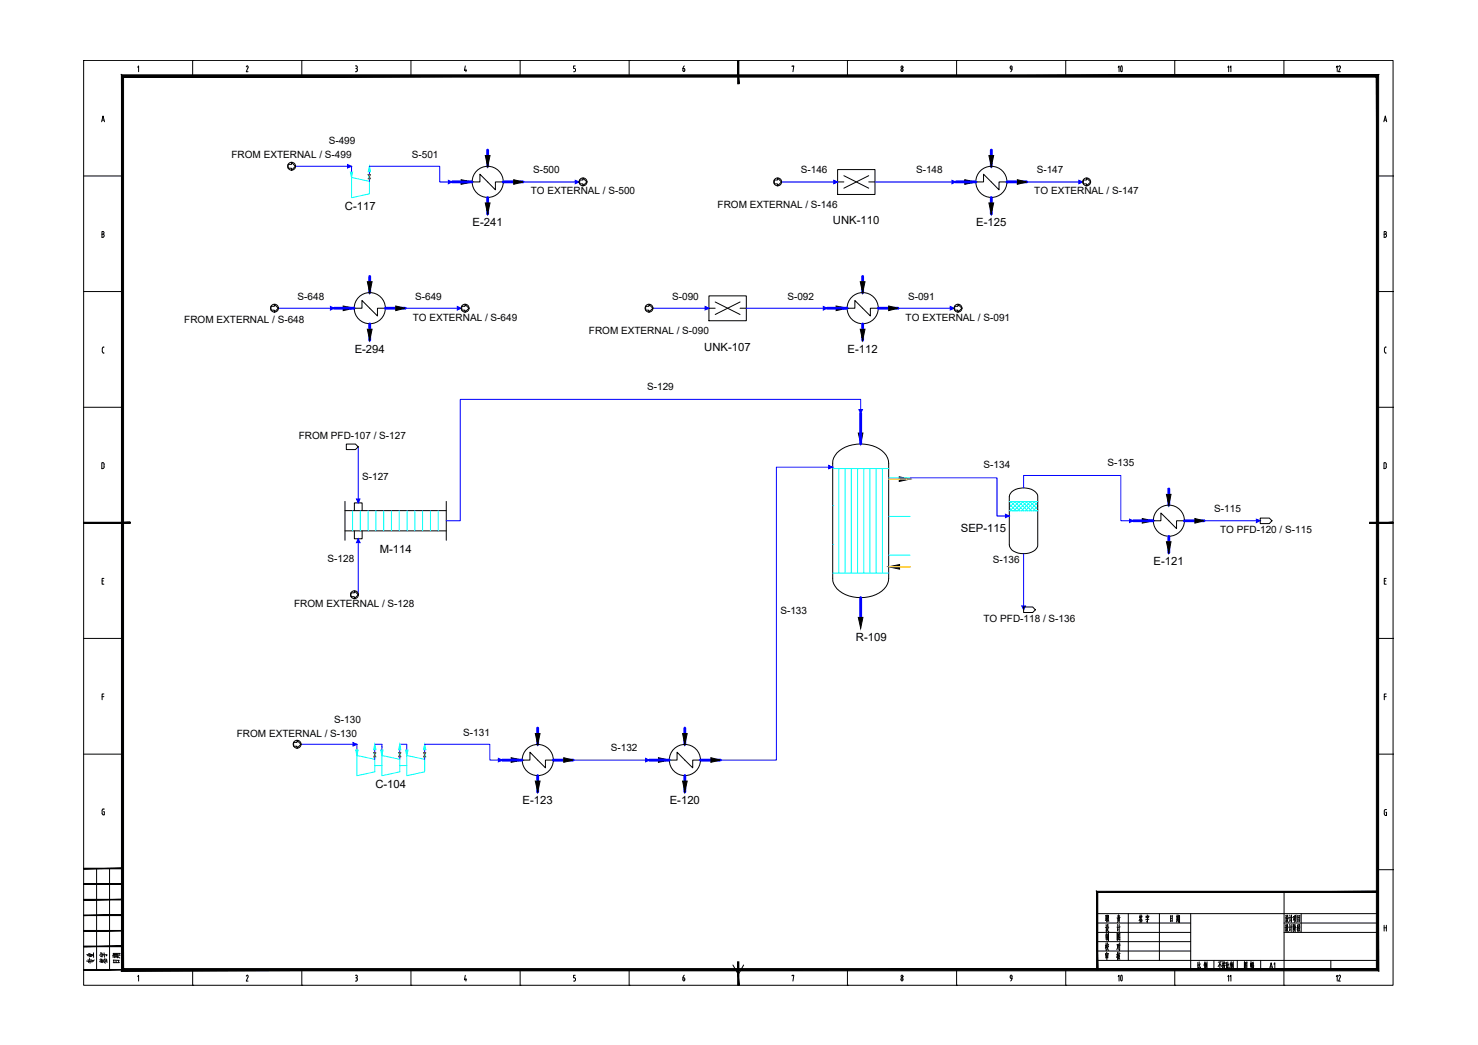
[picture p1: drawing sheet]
<svg xmlns="http://www.w3.org/2000/svg" width="420mm" height="297mm" viewBox="0 0 420 297" stroke-linecap="round" stroke-linejoin="round" font-family="sans-serif">
<g fill="none" stroke="#000" stroke-width=".28">
<path d="M23.8 17.2h372.2v262.9h-372.2zM39.1 19.1l.3-.4v1.7M54.8 17.2h.1M54.8 17.2v4.4M70 19l.3-.3 .2 .2-.5 1.5h.5M85.8 17.2h.1M85.8 17.2v4.4M101 18.7h.3M101.2 19.5h.1M101.3 18.7l.3 .4-.3 .4 .2 .1v.4M101.6 20l-.3 .3M116.8 17.2h.1"/>
<path d="M116.8 17.2v4.4M132.3 18.7l-.3 1.3h.7M132.4 19.7v.7M147.9 17.2h.1M147.9 17.2v4.4M163.5 18.7h-.4v.8h.4l.1 .5M163.6 20l-.3 .3M178.8 17.2h.1M178.8 17.2v4.4M194.1 20l.3 .3 .3-.3M194.1 19.5h.3M194.1 19.5v.5"/>
<path d="M194.4 19.5l.3 .2-.1 .3M194.5 18.7l-.3 .8M209.9 17.2h.1M225.2 18.9v-.2h.5l-.3 1.7M240.9 17.2h.1M240.9 17.2v4.4M256.1 20l.3 .3 .3-.3M256.7 19.8v.2M256.7 19.8l-.3-.3-.3 .5M271.9 17.2h.1M271.9 17.2v4.4M287.4 19.7h.3"/>
<path d="M287.7 19.1l-.1 .8-.3 .5M287.7 19.1l-.1-.3a.43 .43 0 0 0-.4 .3 .43 .43 0 0 0 .3 .5M303 17.2h.1M303 17.2v4.4M334 17.2h.1M334 17.2v4.4M365 17.2h.1M365 17.2v4.4M28.9 34.6l.4-1.6 .4 1.6M29 34.1h.6M101 20.4h.3M163.1 20.4h.2"/>
<path d="M393.4 34.6l.4-1.6 .4 1.6M393.5 34.1h.6M23.8 50h11M391.6 50h4.4M396 50h.1M29 65.8l.5 .2v.4l-.2 .1 .3 .5-.1 .4-.5 .1zM29 66.6h.3M393.5 66.6h.3M393.8 65.8h-.3v1.7h.3M393.8 65.8l.3 .4-.3 .3 .4 .5-.4 .4M23.8 82.9h11M29.1 99.1v.8"/>
<path d="M29.1 99.9l.1 .4 .4 .1M29.6 98.7h-.4l-.1 .4M391.6 82.9h4.4M394.1 98.7h-.4l-.1 .4v1l.5 .3M396 82.9h.1M23.8 115.8h11M391.6 115.8h4.4M396 115.8h.1M29.2 131.5h-.3v1.7h.3M29.3 131.5l.3 .5M29.6 132v.7M29.6 132.7l-.3 .5"/>
<path d="M394.1 132l-.2-.4-.5-.1v1.7l.7-.3v-.9M396 148.6h.1M29 165.1h.4M29.5 164.4h-.5v1.7h.5M393.5 165.1h.4M394.1 164.4h-.6v1.7h.6M23.8 181.5h11M29 198h.5M29.5 197.3h-.5v1.6M391.6 181.5h4.4M393.5 198h.6M394.1 197.3h-.6v1.6"/>
<path d="M396 181.5h.1M23.8 214.4h11M391.6 214.4h4.4M396 214.4h.1M29.3 230h.4M29.3 229.9l-.2 .3-.1 1M29.4 230.7h.3v.9l-.5-.1-.2-.4M393.8 230.1h.4M393.8 230.1l-.3 .5 .1 .9 .2 .3M393.9 230.9h.3v.9h-.4M27.5 246.9v28.8M31.1 246.9v28.8"/>
<path d="M311.9 259.7h79.7M320.7 259.7v13.3M329.6 259.7v13.3M338.5 259.7v16M365 253.5v26.6M369.9 259.7v5.3M391.6 247.2h4.4M396 247.2h.1M39.1 277.6l.3-.4v1.7M54.8 275.7v4.4M70.3 277.2l.2 .2v.3M70.3 277.2l-.3 .3"/>
<path d="M70.5 277.8l-.5 1.1h.5M85.8 275.7v4.4M101 277.2h.3M101 278.9h.3M101.2 277.9h.1M101.3 277.2l.3 .3-.3 .4M101.3 277.9l.2 .2v.4M101.6 278.5l-.3 .3M116.8 275.7v4.4M132.3 277.2l-.3 1.3h.7M132.4 278.1v.8M147.9 275.7v4.4"/>
<path d="M163.1 278.9h.2M163.5 277.2h-.4v.7l.4 .1 .1 .5M163.6 278.5l-.3 .3M178.8 275.7v4.4M194.1 278.5l.3 .3 .3-.3M194.1 277.9v.6M194.1 277.9h.3M194.4 277.9l.3 .3-.1 .3M194.5 277.2l-.3 .7M208.4 274.3l1.5 2.7 1.5-2.7M225.2 277.4v-.2h.5l-.3 1.7M240.9 275.7v4.4"/>
<path d="M256.1 278.5l.3 .3 .3-.3M256.7 278.3v.2M256.7 278.3l-.3-.4-.3 .6M271.9 275.7v4.4M287.2 277.5l.3-.3 .2 .3M287.2 277.8l.3 .3M287.2 277.6v.2M287.7 278.1l-.4 .7M287.7 277.6v.5h-.3M303 275.7v4.4M311.9 273h79.7M311.9 262.4h26.6"/>
<path d="M311.9 265h26.6M311.9 267.7h26.6M311.9 270.3h26.6M324 261.6l.1 .3M324.1 260l-.2 .9M324.1 260.5l.1 .3M324.2 261.5l.1 .4M324.3 260.8l.5 .8M324.3 260.7l-.5 1M324.3 260.4l-.3 .1M324.4 261.3l-.4 .1M324.5 260.1l-.2 .6"/>
<path d="M324.5 261.5l-.1 .6M324.5 260.5l.1 .3M324.6 262l-.6 .2M324.7 260.4l-.3 .1M325.8 260.5l.8-.1-.1 .4M325.8 260.4v.4M326.1 260l.1 .4M326.2 261v1.2l-.2-.3M326.3 260.8h-.4M326.4 260.7l-.2 .4M326.6 261.3l-.9 .1M332.8 260.3v1.7"/>
<path d="M333.1 261l-.3 .1M333.2 260.3l-.4 .2M333.2 261.7l-.4 .1M333.3 260.3l-.1 1.6M334 275.7v4.4M334.6 260.1v1.3M334.6 261.6l-.2 .5M334.8 261.6l.1 .3M334.8 260.8h-.2M334.8 261.1h-.2M334.9 260l-.1 1.4M335 260.4l-.5 .1"/>
<path d="M335 261.4l-.6 .1M335.1 260.2l-.1 2M335.3 260.8h-.2M335.3 261.2l-.2 .1M335.3 260.2v2l-.1-.2M335.3 260.3h-.2M340.5 273.5v1.7M340.8 274.2l-.3 .2M340.8 274.9l-.4 .5M340.9 273.4v1.8l.2 .2h.2v-.5M341.2 274l-.3 .6M342.5 273.8v1.7"/>
<path d="M342.5 273.4l-.2 1M342.6 274.4l.1 .3M342.7 273.7l-.2 .9M342.8 274.1l-.2 1.2M342.8 274.1l-.2 .1M342.9 273.7l-.3 .1M343 273.9v1M343.1 273.4v2l-.1-.2M345.1 273v2.7M346.8 273.9v1.5M346.9 273.4l-.6 1.4M346.9 274.1l.3 .6"/>
<path d="M347.2 273.4l-.9 .1M347.6 273.3v2.1l-.1-.2M347.7 274.3l-.3 .3M347.7 273.9l-.3 .1M347.8 273.6v.5M348 273.3l.1 .3M348 273.9l-.1 .9 .4 .6M348.1 274.4l-.3 1.1M348.3 273.8h-.5M348.3 273.6l-.1 .4M348.3 274.4l-.5 .1M348.7 273.5v1.7"/>
<path d="M348.9 274.2l-.2 .2M349 274.9l-.4 .5M349 273.4v1.8l.2 .2h.2v-.5M349.4 274l-.4 .6M349.9 273.8v1.7M350 273.3l-.3 1.1M350 274.4l.2 .3M350.2 273.7l-.2 .9M350.3 274.1l-.3 1.2M350.3 274.1h-.2M350.3 273.6l-.3 .2M350.4 273.9v1"/>
<path d="M350.6 273.3v2.1l-.2-.3M351.7 273v2.7M353.8 275.4v-2v2M353.8 275.3h.6M354 274.1l.4 .5M354 274.9l.2 .2M354.1 274.6l.1 .2M354.1 273.7l-.2 .6M354.2 273.9l-.2 .1M354.3 273.8l-.5 .9M354.5 273.4l-.1 2M354.5 273.5l-.7 .1"/>
<path d="M355.5 273.8v.9M355.6 273.3v2.2M355.8 273.8l-.1 .8M355.8 273.9l-.3 .1M355.9 274.4v1.1M356 273.8v.6M356.1 274.5v.9M356.3 274.9h-.3M356.3 275.3l-.4 .1M356.3 273.8h-.3M356.3 273.8v.4M356.3 274.2l-.3 .1"/>
<path d="M356.3 274.5l-.4 .1M356.3 273.5l-.4 .1M356.4 274.4l-.1 1M365 262.4h26.6M365 265h26.6M365.4 262.9l.2 .3M365.5 260.2l.1 .3M365.5 263.6h-.2M365.5 263.4v1.1M365.6 260.9h-.2M365.6 260.8v1M365.7 264.2l-.3 .5"/>
<path d="M365.7 264l.6 .8M365.7 261.5l-.2 .5M365.8 261.1l.4-.1-.6 1.2M365.8 262.8l-.2 1M365.8 260.1l-.1 1M365.8 261.3l.5 .9M366 262.8v.6l.2 .2M366 262.9h-.2M366 260.1l.1 .8h.2M366 260.2l-.2 .1M366 263.7l-.3 .1M366.1 263.7l-.5 1.1"/>
<path d="M366.6 262.8l.1 .4M366.6 260.1l.2 .4M366.7 263.5l-.3 .1M366.7 263.4l-.1 1.1M366.7 260.8l-.2 .1M366.7 260.7v1.2M366.8 264.1l-.2 .5M366.8 261.5l-.2 .4M367.1 262.7v2.1M367.1 260.1v2.1M367.4 263.5l-.6 .1M367.4 260.8l-.6 .1"/>
<path d="M367.6 262.7v2.1M367.8 260.5v.9M367.8 262.8l-.1 1.4v-.2M367.8 262.9h-.2M367.9 260.5h-.2M368 263.6l-.3 1.2M368 260.5v1.1M368 261.3l-.4 .3M368.1 262.9l.4 .8M368.2 262.7l-.4 1M368.2 263.5v1.4M368.2 260.8l-.3 1.4"/>
<path d="M368.2 260.2v.5M368.2 261.6l.3 .5M368.5 260.6l-.5 .1M368.5 260.5l-.1 1.1M368.5 260.1l-.5 .2M368.8 262.9v1.8M368.9 260.2v1.8M369 263.6l-.2 .1M369 263.3l-.2 .1M369 264l-.3 .2M369 262.8l-.2 .3M369.2 264l.4 .7"/>
<path d="M369.2 263.8l.3-.1-.5 1.1M369.3 262.8l-.2 .9M369.4 262.8l.2 .7M369.4 261.2l-.5 .1M369.4 260.8h-.5M369.4 262.9h-.1M369.5 261.7l-.6 .1M369.5 260.3l-.6 .1M369.5 260.2v1.8M378.3 273v2.7M393.5 263v1.7M393.5 263.7h.6"/>
<path d="M394.1 263v1.7M54.8 280.1h.1M85.8 280.1h.1M116.8 280.1h.1M147.9 280.1h.1M178.8 280.1h.1M209.9 280.1h.1M240.9 280.1h.1M271.9 280.1h.1M303 280.1h.1M334 280.1h.1M365 280.1h.1"/>
<circle cx="256.4" cy="19.1" r=".32"/>
<circle cx="256.4" cy="277.5" r=".32"/>
</g>
<g fill="#000" stroke="#000" stroke-width=".28">
<path d="M209.7 17.2l.3 6.6v-6.6zM209.7 17.2l.3 6.6h-.3z"/>
<path d="M34.5 21.3l.6 254v-253.4zM34.5 21.3l.6 254-.6 .7zM35.1 275.3l-.6 .7 356.8-.7zM34.5 276l356.8-.7 .6 .7zM391.3 21.9v253.4l.6 .7zM391.3 21.9l.6-.6v254.7zM35.1 21.9h356.2l.6-.6zM34.5 21.3h357.4l-356.8 .6z"/>
<path d="M23.8 148.4v.4l13.2-.4zM23.8 148.8l13.2-.4v.4z"/>
<path d="M389.4 148.8h6.6v-.4zM389.4 148.4h6.6l-6.6 .4z"/>
<path d="M23.8 255.8h11v-.2zM23.8 255.6h11l-11 .2z"/>
<path d="M23.8 251.4h11v-.2zM23.8 251.2h11l-11 .2z"/>
<path d="M23.8 247h11v-.2zM23.8 246.8h11l-11 .2z"/>
<path d="M312.1 253.7h79.5v-.3zM311.7 253.4h79.9l-79.5 .3zM311.7 253.4l.4 22.3v-22zM311.7 253.4l.4 22.3h-.4z"/>
<path d="M23.8 275.7h11v-.1zM23.8 275.6h11l-11 .1z"/>
<path d="M23.8 269.1h11v-.2zM23.8 268.9h11l-11 .2z"/>
<path d="M23.8 264.7h11v-.2zM23.8 264.5h11l-11 .2z"/>
<path d="M23.8 260.3h11v-.2zM23.8 260.1h11l-11 .2z"/>
<path d="M209.7 273.4v6.7h.3zM209.7 273.4h.3v6.7z"/>
</g>
<g fill="none" stroke="#000" stroke-width=".28">
<path d="M134.2 51.7h2.2v-2.2l4.4 4.5v-2.3h2.2M277.4 51.7h2.2v-2.2l4.4 4.5v-2.3h2.2M100.7 87.6h2.2v-2.2l4.4 4.4v-2.2h2.2M240.8 87.6h2.2v-2.2l4.4 4.4v-2.2h2.3M237.9 128.7a10.1 10.1 0 0 1 13.5 0 4.4 4.4 0 0 1 1.2 3v32.7a6.1 6.1 0 0 1-5.7 5.3 9.4 9.4 0 0 1-9.5-3l-.6-1.5-.1-.8v-32.7a4.1 4.1 0 0 1 1.2-3zM287.6 139.8a5.4 5.4 0 0 1 7.1 .4l.3 1v13.7a3.5 3.5 0 0 1-4 2.5 3.5 3.5 0 0 1-4.1-2.5v-13.7l.1-.5zM98.1 150.9h28.8M98.1 142.5v11.1M98.1 145.1h28.8M100.7 145.1v-2.2h2.2v2.2M100.7 150.9v2.2h2.2v-2.2M126.9 142.5v11.1"/>
<path d="M327.8 148h2.2v-2.2l4.5 4.5v-2.3h2.2M148.4 216.1h2.3v-2.3l4.4 4.5v-2.2h2.2M190.3 216.1h2.2v-2.3l4.4 4.5v-2.2h2.2"/>
<circle cx="138.6" cy="51.7" r="4.4"/>
<circle cx="281.8" cy="51.7" r="4.4"/>
<circle cx="105.1" cy="87.6" r="4.4"/>
<circle cx="245.2" cy="87.6" r="4.4"/>
<circle cx="332.3" cy="148" r="4.4"/>
<circle cx="152.9" cy="216" r="4.4"/>
<circle cx="194.7" cy="216" r="4.4"/>
</g>
<g fill="none" stroke="#0ff" stroke-width=".28">
<path d="M236.7 133.2h15.9M238.4 133.2v29.7M240.2 133.2v29.7M242 133.2v29.7M243.8 133.2v29.7M245.6 133.2v29.7M247.3 133.2v29.7M249.1 133.2v29.7M250.9 133.2v29.7M100.2 145.1v5.8M102.4 145.1v5.8M104.6 145.1v5.8"/>
<path d="M106.9 145.1v5.8M109.1 145.1v5.8M111.3 145.1v5.8M113.5 145.1v5.8M115.7 145.1v5.8M117.9 145.1v5.8M120.1 145.1v5.8M122.4 145.1v5.8M124.6 145.1v5.8M286.9 144.4l.9 .8M286.9 143.3l1.9 1.9M286.9 142.6h8.1"/>
<path d="M286.9 145.2h8.1M287.3 142.6l2.6 2.6M287.6 142.6l-.7 .6M288.4 142.6l2.6 2.6M288.6 142.6l-1.7 1.7M289.5 142.6l2.6 2.6M289.7 142.6l-2.6 2.6M290.6 142.6l2.6 2.6M290.8 142.6l-2.6 2.6M291.7 142.6l2.6 2.6M291.9 142.6l-2.6 2.6M292.8 142.6l2.2 2.2"/>
<path d="M293 142.6l-2.6 2.6M293.9 142.6l1.1 1.1M294.1 142.6l-2.6 2.6M295 142.8l-2.4 2.4M295 143.9l-1.3 1.3M295 144.9l-.2 .3M236.7 162.9h15.9"/>
</g>
<g fill="none" stroke="#00f" stroke-width=".8">
<path d="M128.6 51.7h5.6M138.6 42.7v4.6M138.6 56.2v4.6M143 51.7h5.7M271.7 51.7h5.7M281.8 42.7v4.6M281.8 56.2v4.6M286.2 51.7h5.7M105.1 78.6v4.6M245.2 78.6v4.6M95 87.6h5.7M105.1 92.1v4.6"/>
<path d="M109.5 87.6h5.7M235.1 87.6h5.7M245.2 92.1v4.6M249.7 87.6h5.6M244.7 117.5v8.7M332.3 139v4.6M322.2 148h5.6M332.3 152.5v4.6M336.7 148h5.6M244.7 169.9v5.6M142.8 216.1h5.6M152.9 207v4.6"/>
<path d="M157.3 216.1h5.6M184.6 216.1h5.7M194.7 207v4.6M199.1 216.1h5.7M152.9 220.5v4.6M194.7 220.5v4.6"/>
</g>
<g fill="#000" stroke="#000" stroke-width=".28">
<path d="M131.1 51.1l3.1 .6-3.1 .7zM138 44.2h1.3l-.7 3.1zM146 51.1l2.7 .6-2.7 .7zM274.3 51.1l3.1 .6-3.1 .7zM281.1 44.2h1.4l-.7 3.1zM289.2 51.1l2.7 .6-2.7 .7zM138 57.7h1.3l-.7 3.1zM281.1 57.7h1.4l-.7 3.1zM97.6 87l3.1 .6-3.1 .7zM104.4 80.1h1.4l-.7 3.1zM104.4 93.6h1.4l-.7 3.1zM112.5 87l2.7 .6-2.7 .7z"/>
<path d="M237.7 87l3.1 .6-3.1 .7zM244.5 80.1h1.4l-.7 3.1zM244.5 93.6h1.4l-.7 3.1zM252.6 87l2.7 .6-2.7 .7zM244 123.1h1.3l-.6 3.1zM255.6 135.5l3.1 .7-3.1 .6zM324.7 147.4l3.1 .6-3.1 .7zM331.6 140.5h1.3l-.6 3.1zM331.6 154h1.3l-.6 3.1zM339.7 147.4l2.6 .6-2.6 .7zM244 175.5h1.3l-.6 3.1zM252.6 161.1l3.1-.6v1.3z"/>
<path d="M145.3 215.4l3.1 .7-3.1 .6zM152.2 208.5h1.3l-.6 3.1zM160.3 215.4l2.6 .7-2.6 .6zM187.2 215.4l3.1 .7-3.1 .6zM194 208.5h1.4l-.7 3.1zM202.1 215.4l2.7 .7-2.7 .6zM152.2 222h1.3l-.6 3.1zM194 222h1.4l-.7 3.1z"/>
</g>
<path d="M252.6 136.2h6.1M252.6 161.1h6.1h-3" fill="none" stroke="#ffbf00" stroke-width=".38"/>
<!-- layer: EQUIPMENT -->
<g fill="none" stroke="#0ff" stroke-width=".28">
<path d="M99.9 50.4l5.1 1.1v3.6l-5.1 1.1zM99.9 48.9v1.5M236.7 132.8h.1M252.6 135.8h6.1M236.7 143.7h.1M236.7 154.8h.1M252.6 146.8h6.1M252.6 157.8h6.1M101.5 213.2v7.3l5-1.1v-3.6l-5-1.1M106.5 217.6h2.1M108.6 214.7l5.1 1.1v3.6l-5.1 1.1zM113.7 217.6h1.9"/>
<path d="M113.7 211.6v.9M115.6 214.7l5.1 1.1v3.6l-5.1 1.1zM115.6 213.2v1.5"/>
</g>
<path d="M99.9 47.3v1.6M105 47.3v2.3M105 50.8v.7M101.5 211.6v1.6M106.5 213.9v-2.3h2.1v3.1M106.5 215.2v.6M113.7 212.5v1.4M113.7 215.1v.7M113.7 211.6h1.9v1.6M120.7 211.6v2.3M120.7 215.2v.6" fill="none" stroke="#00f" stroke-width=".28"/>
<path d="M104.6 49.6h.8l-.8 1.2h.8zM106.2 213.9h.7l-.7 1.3h.7zM113.3 213.9h.7l-.7 1.2h.7zM120.4 213.9h.7l-.7 1.3h.7z" fill="none" stroke="#0f0" stroke-width=".28"/>
<g fill="#0ff" stroke="#0ff" stroke-width=".28">
<path d="M101.1 213.2h.7l-.3 1.5z"/>
<path d="M106.5 211.6l.4 1.5h-.7z"/>
<path d="M108.2 213.2h.7l-.3 1.5z"/>
<path d="M115.3 213.2h.7l-.4 1.5z"/>
<path d="M120.7 211.6l.4 1.5h-.7z"/>
<path d="M113.7 211.6l.2 1.5h-.6z"/>
<path d="M99.6 48.9h.6l-.3 1.5z"/>
<path d="M105 47.3l.3 1.5h-.6z"/>
</g>
<!-- layer: equipment_outline -->
<path d="M238.1 48.2h10.6v7.1h-10.6zM201.5 84.1h10.7v7.1h-10.7z" fill="none" stroke="#000" stroke-width=".28"/>
<!-- layer: internal_symbol -->
<path d="M239.9 49.9l7.1 3.6M247 49.9l-7.1 3.6M203.3 85.8l7.1 3.6M210.4 85.8l-7.1 3.6" fill="none" stroke="#000" stroke-width=".28"/>
<!-- layer: process_line -->
<path d="M238.1 51.7h1.8M247 51.7h1.7M201.5 87.6h1.8M210.4 87.6h1.8" fill="none" stroke="#000" stroke-width=".28"/>
<!-- layer: STREAM -->
<g fill="none" stroke="#00f" stroke-width=".28">
<path d="M84 47.3h15.9M105 47.3h20v4.4h3.6M148.7 51.7h15.9M222.2 51.7h15.9M248.7 51.7h23M291.9 51.7h15.9M79.1 87.6h15.9M115.2 87.6h15.9M185.6 87.6h15.9M212.2 87.6h22.9M255.3 87.6h15.9M244.7 117.5v-4h-113.9v34.5h-3.9"/>
<path d="M101.8 127v15.9M236.7 132.8h-16v83.3h-15.9M258.7 135.8h24.7v10.9h3.5M291 138.7v-3.5h27.6v12.8h3.6M101.8 153.1v16M291 157.4v15.9M342.3 148h16M85.5 211.6h16M120.7 211.6h18.6v4.5h3.5M162.9 216.1h21.7"/>
</g>
<!-- layer: STREAM_ARROW -->
<g fill="#00f" stroke="#00f" stroke-width=".28">
<path d="M200.4 87.1l1.1 .5-1.1 .5z"/>
<path d="M270.1 87.1l1.1 .5-1.1 .5z"/>
<path d="M234 87.1l1.1 .5-1.1 .5z"/>
<path d="M357.2 147.6l1.1 .4-1.1 .5z"/>
<path d="M101.3 141.8h1l-.5 1.1z"/>
<path d="M101.8 153.1l.5 1.1h-1z"/>
<path d="M244.2 116.4h1l-.5 1.1z"/>
<path d="M100.4 211.1l1.1 .5-1.1 .5z"/>
<path d="M141.7 215.5l1.1 .6-1.1 .5z"/>
<path d="M183.5 215.5l1.1 .6-1.1 .5z"/>
<path d="M235.6 132.3l1.1 .5-1.1 .5z"/>
<path d="M285.8 146.2l1.1 .5-1.1 .4z"/>
<path d="M321.1 147.6l1.1 .4-1.1 .5z"/>
<path d="M290.5 172.2h1l-.5 1.1z"/>
<path d="M237 51.3l1.1 .4-1.1 .5z"/>
<path d="M306.7 51.3l1.1 .4-1.1 .5z"/>
<path d="M270.6 51.3l1.1 .4-1.1 .5z"/>
<path d="M98.8 46.8l1.1 .5-1.1 .4z"/>
<path d="M163.5 51.3l1.1 .4-1.1 .5z"/>
<path d="M127.5 51.3l1.1 .4-1.1 .5z"/>
<path d="M93.9 87.1l1.1 .5-1.1 .5z"/>
<path d="M130 87.1l1.1 .5-1.1 .5z"/>
</g>
<!-- layer: CONNECTOR -->
<g fill="none" stroke="#000" stroke-width=".28">
<path d="M81.9 46.7h1v-.6l1.1 1.2-1.1 1.1v-.6h-1zM164.8 51.2h.9v-.6l1.1 1.1-1.1 1.1v-.5h-.9zM220.1 51.2h1v-.6l1.1 1.1-1.1 1.1v-.5h-1zM308 51.2h.9v-.6l1.1 1.1-1.1 1.1v-.5h-.9zM77 87.1h1v-.6l1.1 1.1-1.1 1.1v-.5h-1zM131.3 87.1h.9v-.6l1.1 1.1-1.1 1.1v-.5h-.9zM183.5 87.1h1v-.6l1.1 1.1-1.1 1.1v-.5h-1zM271.4 87.1h.9v-.6l1.2 1.1-1.2 1.1v-.5h-.9zM98.5 126.2h2.5l.8 .8-.8 .8h-2.5zM358.3 147.3h2.5l.8 .7-.8 .8h-2.5zM99.8 168.5h.9v-.5l1.1 1.1-1.1 1.1v-.6h-.9zM291 172.5h2.6l.7 .8-.7 .8h-2.6z"/>
<path d="M83.5 211h.9v-.5l1.1 1.1-1.1 1.1v-.6h-.9z"/>
<circle cx="82.9" cy="47.3" r="1.12"/>
<circle cx="165.7" cy="51.7" r="1.12"/>
<circle cx="221.1" cy="51.7" r="1.12"/>
<circle cx="308.9" cy="51.7" r="1.12"/>
<circle cx="78" cy="87.6" r="1.12"/>
<circle cx="132.2" cy="87.6" r="1.12"/>
<circle cx="184.5" cy="87.6" r="1.12"/>
<circle cx="272.3" cy="87.6" r="1.12"/>
<circle cx="100.8" cy="169" r="1.12"/>
<circle cx="84.5" cy="211.5" r="1.12"/>
</g>
<text font-size="6.6" x="315.7" y="280.8">10</text>
<text font-size="6.2" x="315.7" y="22.2">10</text>
<g font-size="5.3">
<text x="312.9" y="266">设 计</text>
<text x="27.5" y="275.2" transform="rotate(-90 27.5 275.2)">专业</text>
<text x="31.4" y="275.2" transform="rotate(-90 31.4 275.2)">签字</text>
<text x="34.9" y="274.8" transform="rotate(-90 34.9 274.8)">日期</text>
<text x="312.9" y="271.3">校 对</text>
</g>
<g font-size="4.4">
<text x="378.5" y="21.5">12</text>
<text x="363.4" y="276.6" transform="rotate(-90 363.4 276.6)">A1</text>
<text x="382.1" y="280.1" transform="rotate(-90 382.1 280.1)">12</text>
</g>
<g font-size="3.5">
<text x="350.7" y="21.5" transform="rotate(-90 350.7 21.5)">11</text>
<text x="350.7" y="280.1" transform="rotate(-90 350.7 280.1)">11</text>
</g>
<g font-size="3.2">
<text x="98.1" y="59.8">C-117</text>
<text x="134.4" y="64.3">E-241</text>
<text x="236.8" y="63.8">UNK-110</text>
<text x="277.5" y="64.3">E-125</text>
<text x="100.8" y="100.2">E-294</text>
<text x="200.2" y="99.7">UNK-107</text>
<text x="240.9" y="100.2">E-112</text>
<text x="273.2" y="151.2">SEP-115</text>
<text x="107.9" y="157.1">M-114</text>
<text x="327.9" y="160.6">E-121</text>
<text x="243.3" y="182.1">R-109</text>
<text x="106.7" y="224.1">C-104</text>
<text x="148.6" y="228.7">E-123</text>
<text x="190.4" y="228.7">E-120</text>
</g>
<g font-size="2.8">
<text x="93.5" y="41">S-499</text>
<text x="65.8" y="45">FROM EXTERNAL / S-499</text>
<text x="117.1" y="44.8">S-501</text>
<text x="151.5" y="49.3">S-500</text>
<text x="227.7" y="49.3">S-146</text>
<text x="260.4" y="49.3">S-148</text>
<text x="294.7" y="49.3">S-147</text>
<text x="150.9" y="55.3">TO EXTERNAL / S-500</text>
<text x="204" y="59.1">FROM EXTERNAL / S-146</text>
<text x="294" y="55.3">TO EXTERNAL / S-147</text>
<text x="84.6" y="85.2">S-648</text>
<text x="118" y="85.2">S-649</text>
<text x="191.1" y="85.2">S-090</text>
<text x="223.8" y="85.2">S-092</text>
<text x="258.1" y="85.2">S-091</text>
<text x="52.4" y="91.9">FROM EXTERNAL / S-648</text>
<text x="117.3" y="91.2">TO EXTERNAL / S-649</text>
<text x="167.4" y="95">FROM EXTERNAL / S-090</text>
<text x="257.5" y="91.2">TO EXTERNAL / S-091</text>
<text x="184" y="110.9">S-129</text>
<text x="84.9" y="124.8">FROM PFD-107 / S-127</text>
<text x="102.9" y="136.3">S-127</text>
<text x="279.6" y="133.2">S-134</text>
<text x="314.9" y="132.5">S-135</text>
<text x="345.2" y="145.6">S-115</text>
<text x="346.9" y="151.6">TO PFD-120 / S-115</text>
<text x="93.1" y="159.8">S-128</text>
<text x="282.3" y="160">S-136</text>
<text x="83.6" y="172.6">FROM EXTERNAL / S-128</text>
<text x="221.9" y="174.4">S-133</text>
<text x="279.6" y="176.9">TO PFD-118 / S-136</text>
<text x="67.3" y="209.4">FROM EXTERNAL / S-130</text>
<text x="95" y="205.4">S-130</text>
<text x="131.7" y="209.2">S-131</text>
<text x="173.6" y="213.6">S-132</text>
</g>
</svg>
